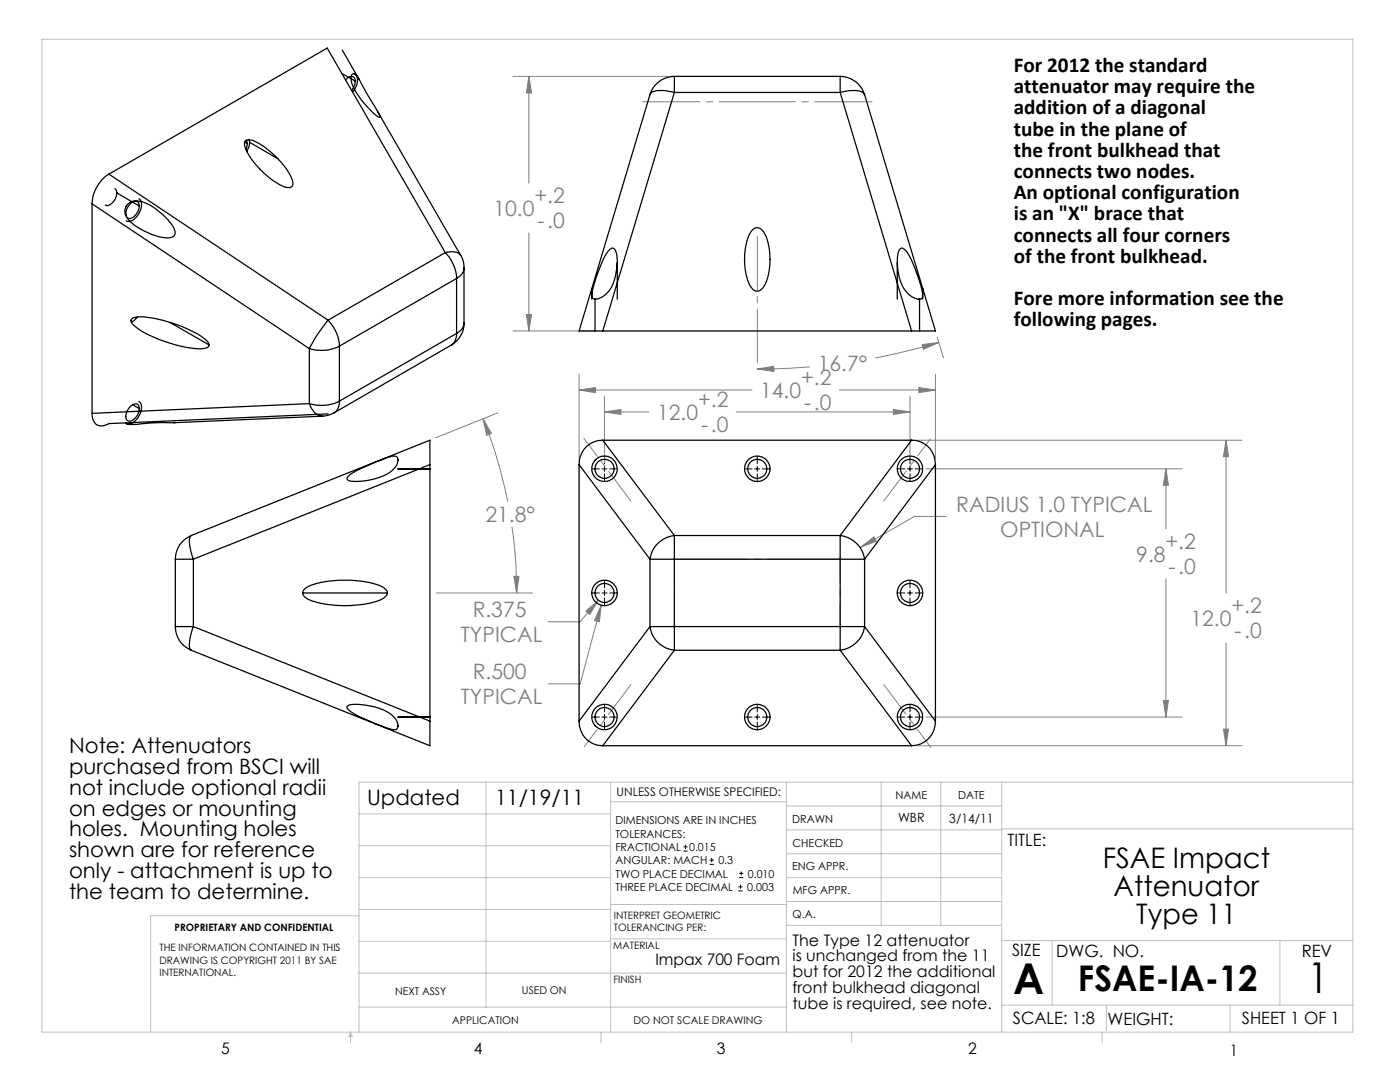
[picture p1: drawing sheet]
<svg xmlns="http://www.w3.org/2000/svg" width="279mm" height="216mm" viewBox="0 0 279 216" stroke-linecap="round" stroke-linejoin="round" font-family="sans-serif">
<g fill="none" stroke="#000" stroke-width=".2">
<path d="M118.2 93.6h1.4M120.1 93.6h1M120.6 91.1v1.4M120.6 93v1.1M120.6 94.5v1.5M121.7 93.6h1.3M148.7 93.6h1.4M150.6 93.6h1M151.1 91.1v1.4M151.1 93v1.1M151.1 94.5v1.5M152.2 93.6h1.3"/>
<path d="M179.2 93.6h1.4M181.1 93.6h1M181.6 91.1v1.4M181.6 93v1.1M181.6 94.5v1.5M182.6 93.6h1.4M118.2 118.3h1.4M120.1 118.3h1M120.6 115.9v1.4M120.6 117.8v1M120.6 119.3v1.4M121.7 118.3h1.3"/>
<path d="M179.2 118.3h1.4M181.1 118.3h1M181.6 115.9v1.4M181.6 117.8v1M181.6 119.3v1.4M182.6 118.3h1.4M118.2 143.1h1.4M120.1 143.1h1M120.6 140.7v1.4M120.6 142.6v1M120.6 144.1v1.4M121.7 143.1h1.3"/>
<path d="M148.7 143.1h1.4M150.6 143.1h1M151.1 140.7v1.4M151.1 142.6v1M151.1 144.1v1.4M152.2 143.1h1.3M179.2 143.1h1.4M181.1 143.1h1M181.6 140.7v1.4M181.6 142.6v1M181.6 144.1v1.4M182.6 143.1h1.4"/>
<path d="M136.4 169.8h.8M136.4 169h.8M136.8 168.6v.8M141.6 172.5h.9M141.6 171.6h.9M142 171.2v.8M147.4 177.8h.8M147.4 177h.8M147.5 175.1h.8M147.5 174.3h.8M147.8 176.5v.8M147.9 173.9v.8"/>
</g>
<g fill="none" stroke="#808080" stroke-width=".2">
<path d="M102.4 15.2h30.9M105.6 15.2l.5 3.4h-1zM105.6 15.2v21.3M105.6 46.5v19.5M102.4 66h16.6M105.1 62.8h1l-.5 3.2zM115.6 77.8l3.3-.5v1.1zM115.6 74.6v16.8M115.6 77.8h34.5M120.6 79v13.3M151.1 73.6l3.3-.5v1zM161.6 73.2l-6.6 .4h-3.9"/>
<path d="M167.5 77.8h19.2M181.6 79v13.3M183.4 77.3l3.3 .5-3.3 .6zM184 68.8l3.4-.5-3.1 1.4zM186.7 74.6v16.8M187 67.3l1.3 4.1M187.4 68.3l-7.9 2.1-4.8 1M96.4 83.6l1.7 2.9-1 .4zM96.4 83.6a96.4 96.4 0 0 1 4.9 16.5M99.4 82.4l-12.4 4.9M120.6 82.2l3.3-.5v1zM120.6 82.2h8.9"/>
<path d="M147 82.2h34.6M178.3 81.7l3.3 .5-3.3 .5zM183.2 87.8h64.7M184.8 93.6h51.1M232.7 93.6l.5 3.2h-1zM232.7 93.6v11.9M244.7 87.8l.5 3.3h-1zM244.7 87.8v30.6M87.1 118.3h19.2M102.2 105.1a87.7 87.7 0 0 1 .9 13.2M102.6 115h1l-.5 3.3zM119.4 119.8l-3.6 4.3h-6.4"/>
<path d="M171.8 109.2l2.6-2.1 .5 .9zM188.8 103h-6.3l-10.7 6.2M232.7 115.5v27.6M116.9 122l2.5-2.2-1.7 2.8zM120 120.8l-.4 3.3-1-.3zM120 120.8l-4.2 15.7h-6.4M232.2 139.8h1l-.5 3.3zM244.7 128.3v20.5M183.2 148.8h64.7M184.8 143.1h51.1M244.2 145.5h1l-.5 3.3z"/>
</g>
<path d="M125.9 100l-9.4-12.6M176.4 136.6l9.4 12.5" fill="none" stroke="#808080" stroke-width=".2" stroke-dasharray="15.2 1.3 1.3 1.3" stroke-dashoffset="7.8"/>
<path d="M167.7 111.6h-33.1M134.6 125h33.1" fill="none" stroke="#808080" stroke-width=".2" stroke-dasharray="15.2 1.3 1.3 1.3" stroke-dashoffset=".6"/>
<path d="M134.6 111.6v13.4M167.7 125v-13.4" fill="none" stroke="#808080" stroke-width=".2" stroke-dasharray="15.2 1.3 1.3 1.3" stroke-dashoffset="10.4"/>
<path d="M176.4 100l9.2-12.4M125.9 136.6l-9.3 12.4" fill="none" stroke="#808080" stroke-width=".2" stroke-dasharray="15.2 1.3 1.3 1.3" stroke-dashoffset="7.7"/>
<path d="M128.2 20.3h45.8" fill="none" stroke="#808080" stroke-width=".2" stroke-dasharray="15.2 1.3 1.3 1.3" stroke-dashoffset="3.8"/>
<path d="M151.1 72.4v-25.2" fill="none" stroke="#808080" stroke-width=".2" stroke-dasharray="15.2 1.3 1.3 1.3" stroke-dashoffset="4.5"/>
<g fill="none" stroke="#c0c0c0" stroke-width=".2">
<path d="M8.4 7.8h261.6v198.2h-261.6zM97 156.1v44.9M121.8 156.1v49.9M121.8 160h35.2M157 156.1v49.9M175.9 156.1v28.5M187.7 156.1v28.5M199.9 156.1v49.9M270 156.1h-198.4v49.9M71.6 175.1h50.2M71.6 168.8h50.2M71.6 162.4h50.2"/>
<path d="M157 170.4h42.9M157 165.6h42.9M157 160.8h42.9M157 175.1h42.9M157 179.9h42.9M199.9 165.4h70.1M71.6 194.2h85.4M71.6 187.8h50.2M71.6 181.5h50.2M71.6 182.7h-41.5v23.3M121.8 187.3h35.2M121.8 180.5h35.2"/>
<path d="M157 184.6h42.9M199.9 187.7h70.1M210 187.7v12.9M255.4 187.7v12.9M70 206v2.1M70 206l.3 .8h-.7zM71.6 201h85.4M119.9 206v2.1M170 206v2.1M199.9 200.6h70.1M220 206v2.1M220.8 200.6v5.4"/>
<path d="M245.5 200.6v5.4"/>
</g>
<path d="M244.7 87.8l.5 3.3h-1zM244.2 145.5h1l-.5 3.3zM115.6 77.8l3.3-.5v1.1zM183.4 77.3l3.3 .5-3.3 .6zM120.6 82.2l3.3-.5v1zM178.3 81.7l3.3 .5-3.3 .5zM232.7 93.6l.5 3.2h-1zM232.2 139.8h1l-.5 3.3zM116.9 122l.8 .6 1.7-2.8zM120 120.8l-1.4 3 1 .3zM171.8 109.2l3.1-1.2-.5-.9zM102.6 115h1l-.5 3.3zM96.4 83.6l1.7 2.9-1 .4zM151.1 73.6l3.3-.5v1zM184 68.8l3.4-.5-3.1 1.4zM105.1 62.8h1l-.5 3.2zM105.6 15.2l.5 3.4h-1z" fill="#808080"/>
<g fill="none" stroke="#000" stroke-width=".25">
<path d="M68.3 14.7l2.6 1.5M68.3 10l3.3 5.8M69 15.9a1.13 1.13 0 0 1 1.8-.2l.1 .5M70.3 14.8l.3-.1 .3 .1 .6 .8 4.1 7 .2 .6-.1 .2a6.3 6.3 0 0 1-2.6-2.3 11 11 0 0 1-3-5v-.6zM70.9 14.9a2.56 2.56 0 0 1-.3 3.2l-.2 .2M70.9 16.2l-.2 1-.5 .8M129.7 18.9l-14.1 47.1h4.7M134.6 18.5a6.3 6.3 0 0 0-4.6 0l-.3 .4M134.6 15.2a5.1 5.1 0 0 0-4.9 3.7M134.6 15.2v3.3M134.6 18.5h33.1M134.6 18.5l-14.3 47.5"/>
<path d="M134.6 15.2h33.1M167.7 18.5a6.4 6.4 0 0 1 4.6 0l.2 .4M167.7 15.2v3.3M167.7 15.2a5.1 5.1 0 0 1 4.8 3.7M167.7 18.5l14.2 47.5M172.5 18.9l14.2 47.1h-4.8M21.7 34.7a7.3 7.3 0 0 0-3.3 6M21.7 34.7l43.8 29.2M21.7 34.7l43.6-25.1 23.6 40.8M22.9 37.6l.3 .4 .1 .5M23.3 38.5a2.5 2.5 0 0 1-2.1 2.5l-.2-.1M23.3 38.5l3 1.8"/>
<path d="M27.7 39.7a2.06 2.06 0 0 1 .1 2.7 2.7 2.7 0 0 1-2.4 1.8l-.2-.1M48.9 28.4l.5 .2M48.9 28.2a1.94 1.94 0 0 1 2.2 .1 17 17 0 0 1 7.2 7.5 1.04 1.04 0 0 1-.4 1.6h-.4a10.6 10.6 0 0 1-5.7-3.7 9.9 9.9 0 0 1-3-5zM49.2 28l.2 .6M49.4 28.6l-.3 1.2M49.7 27.9l.1 .5M49.8 28.4l-.1 .8-.5 1M49.8 28.4l5.6 3.2M75.3 22.1l16.6 28.8M18.4 40.7l43.3 28.9M18.4 40.7v41.8M25.5 40.7a2.98 2.98 0 0 1 3.5-.2 12.3 12.3 0 0 1 5.9 5.5 1.15 1.15 0 0 1-.3 1.2 1.15 1.15 0 0 1-1.1 .3 12.8 12.8 0 0 1-8-3.9 2.15 2.15 0 0 1 0-2.9z"/>
<path d="M26.5 40.3l1.3 .8M27.8 41.1a.88 .88 0 0 0-.6-1 .88 .88 0 0 0-1 .4 2.66 2.66 0 0 0-1 2.7M27.8 41.1a2.59 2.59 0 0 1-2.1 2.5l-.2-.1M88.9 50.4a7.8 7.8 0 0 1 2.2 5.2M88.9 50.4a2.77 2.77 0 0 1 3 .5M88.9 50.4l-23.4 13.5M91.1 55.6l-23.4 13.5M91.1 55.6v10.9M91.9 50.9a4.5 4.5 0 0 1 .7 2.6M92.6 53.5a2.57 2.57 0 0 1-1.5 2.1M92.6 53.5v11M118.1 57.6v2.1"/>
<path d="M118.7 59.7v6.3M121.5 50a.76 .76 0 0 1 .8-.5 .76 .76 0 0 1 .6 .8 10.7 10.7 0 0 1-1.4 7.8 3.3 3.3 0 0 1-3 1.6l-.2-.2a1.7 1.7 0 0 1 0-1.6 25.7 25.7 0 0 1 3.2-7.9zM123.2 52.4v7.3M150.2 45.9a1.29 1.29 0 0 1 2.2 .3 12.4 12.4 0 0 1 0 11.1 1.35 1.35 0 0 1-1.3 .8 1.35 1.35 0 0 1-1.2-.8 12.4 12.4 0 0 1 0-11.1zM179.1 52.4v7.3M179.6 49.7l.2-.2a1.96 1.96 0 0 1 1.7 1.5 23.8 23.8 0 0 1 2.6 8.1 .95 .95 0 0 1-1.4 .4 5.7 5.7 0 0 1-3.3-4.3 7.5 7.5 0 0 1 .2-5.5zM183.5 59.7v6.3M184.1 57.6v2.1M26.3 63.6l.4-.2a14.8 14.8 0 0 1 7.2 .9 19.5 19.5 0 0 1 7.5 3.9l.3 .5v.3a1.07 1.07 0 0 1-1 .5 19 19 0 0 1-7.9-1.4 15.4 15.4 0 0 1-6.3-3.4l-.3-.5zM27.4 63.3l-.6 .7-.6 .3M33.9 64.3l7.8 4.5M61.7 69.6v10.9"/>
<path d="M65.5 63.9l-2.4 3.3-1.4 2.4M65.5 63.9a7.9 7.9 0 0 1 2.2 5.2M67.7 69.1a8.2 8.2 0 0 1-6 .5M67.7 69.1v10.9M90.1 68.9l-23.4 13.5M91.1 66.5l-.2 1.3-.4 .7-.4 .4M91.1 66.5l-23.4 13.5M92.6 64.5a5.1 5.1 0 0 1-2.5 4.4M92.6 64.5a2.46 2.46 0 0 1-1.5 2M120.3 66h61.6M18.4 82.5a2.08 2.08 0 0 0 1.8 2.5l.9-.2 .6-.3 43.8-1.9M25.1 84.5h.1"/>
<path d="M26.2 80.9a.92 .92 0 0 1 1.2-.2 .92 .92 0 0 1 .4 1.1 2.39 2.39 0 0 1-2.1 2.2 1.27 1.27 0 0 1-.4-1.9zM26.5 80.8l1.3 .7M27.7 80.1a2.24 2.24 0 0 1 0 3 2.22 2.22 0 0 1-2.5 1.4M34.9 84.2v.1h-3.7l-4.6 .4h-.8l-.6-.2M61.7 80.5a3.1 3.1 0 0 0 2.7 2.5M61.7 80.5l-43.3 2M64.4 83l-29.7 1.3M66.7 82.4l-1.1 .4-1.2 .2M67.7 80a8.2 8.2 0 0 1-6 .5M67.7 80l-.2 1.4-.4 .6-.4 .4M69.7 94.8a36.3 36.3 0 0 1 8.7-3.8 .93 .93 0 0 1 1 .5 .93 .93 0 0 1-.1 1.1 5.4 5.4 0 0 1-3.7 2.7 10.3 10.3 0 0 1-6.1 .5l-.2-.2v-.2zM79.4 93.6h6.4"/>
<path d="M85.8 92.7v-4.9l-47.6 19.1M85.8 92.7l-47.2 18.9M85.8 92.7v51.2M115.6 92.7l14.1 18.9M115.6 92.7v51.2M120.3 87.8a4.7 4.7 0 0 0-4.7 4.9M120.3 87.8l14.3 19.1M120.3 87.8h61.6M181.9 87.8a4.7 4.7 0 0 1 4.8 4.9M181.9 87.8l-14.2 19.1M186.7 92.7l-14.2 18.9M186.7 92.7v51.2"/>
<path d="M35 111.6h3.6M35 111.6v13.4M38.2 106.9l-.2 .1a5.8 5.8 0 0 0 .4 4l.2 .6M38.2 106.9a5 5 0 0 0-3.2 4.7M38.6 111.6v13.4M60.4 118.3l.1-.5a3.4 3.4 0 0 1 2.4-1.3 22.2 22.2 0 0 1 13.3 .6l.8 .5 .3 .7M60.4 118.3l.1 .5a3.4 3.4 0 0 0 2.4 1.3 22.2 22.2 0 0 0 13.3-.5l.8-.6 .3-.7M60.4 118.3h16.9M129.7 111.6h4.9M129.7 111.6v13.4M134.6 106.9v4.7M134.6 106.9a5.5 5.5 0 0 0-4.9 4.7"/>
<path d="M134.6 111.6v13.4M134.6 111.6h33.1M134.6 106.9h33.1M167.7 106.9a5.6 5.6 0 0 1 4.8 4.7M167.7 111.6h4.8M167.7 106.9v4.7M167.7 111.6v13.4M172.5 111.6v13.4M35 125h3.6M35 125a5 5 0 0 0 3.2 4.8M38.2 129.8l47.6 19v-4.9M38.6 125a7.4 7.4 0 0 0-.7 4.5l.3 .3"/>
<path d="M38.6 125l47.2 18.9M129.7 125a5.5 5.5 0 0 0 4.9 4.8M129.7 125h4.9M129.7 125l-14.1 18.9M134.6 125v4.8M134.6 125h33.1M134.6 129.8h33.1M134.6 129.8l-14.3 19M167.7 125h4.8M167.7 125v4.8M167.7 129.8l14.2 19M172.5 125a5.6 5.6 0 0 1-4.8 4.8"/>
<path d="M172.5 125l14.2 18.9M69.3 141a1.77 1.77 0 0 1 1.5-.5 12.4 12.4 0 0 1 7.5 2.2 2.23 2.23 0 0 1 1 2.7 1.2 1.2 0 0 1-1.5 .1 39.4 39.4 0 0 1-8.1-3.7l-.4-.4zM79.4 143.1h6.4M115.6 143.9a4.7 4.7 0 0 0 4.7 4.9M120.3 148.8h61.6M186.7 143.9a4.8 4.8 0 0 1-4.8 4.9"/>
<circle cx="120.6" cy="93.6" r="2.54"/>
<circle cx="120.6" cy="93.5" r="1.89"/>
<circle cx="151.1" cy="93.5" r="1.9"/>
<circle cx="151.1" cy="93.5" r="2.53"/>
<circle cx="181.6" cy="93.5" r="2.53"/>
<circle cx="181.6" cy="93.5" r="1.9"/>
<circle cx="120.6" cy="118.3" r="1.89"/>
<circle cx="120.6" cy="118.3" r="2.54"/>
<circle cx="181.6" cy="118.3" r="2.54"/>
<circle cx="181.6" cy="118.3" r="1.9"/>
<circle cx="120.6" cy="143.1" r="2.55"/>
<circle cx="120.7" cy="143.1" r="1.9"/>
<circle cx="151.1" cy="143.1" r="1.9"/>
<circle cx="151.1" cy="143.1" r="2.53"/>
<circle cx="181.6" cy="143.1" r="1.89"/>
<circle cx="181.6" cy="143.1" r="2.55"/>
</g>
<g font-size="8.5">
<text x="202.2" y="198.3">A</text>
<text x="260.9" y="198.1">1</text>
</g>
<text font-size="7.1" x="215.1" y="197.7">FSAE-IA-12</text>
<g font-size="5.6">
<text x="220.1" y="173.2">FSAE Impact</text>
<text x="222.2" y="178.8">Attenuator</text>
<text x="226.7" y="184.4">Type 11</text>
</g>
<g font-size="4.2">
<text x="202.3" y="14.3">For 2012 the standard</text>
<text x="202.3" y="18.6">attenuator may require the</text>
<text x="202.3" y="22.8">addition of a diagonal</text>
<text x="202.3" y="27">tube in the plane of</text>
<text x="202.3" y="31.3">the front bulkhead that</text>
<text x="202.3" y="35.5">connects two nodes.</text>
<text x="202.3" y="39.7">An optional configuration</text>
<text x="202.3" y="44">is an &quot;X&quot; brace that</text>
<text x="202.3" y="48.2">connects all four corners</text>
<text x="202.3" y="52.4">of the front bulkhead.</text>
<text x="202.3" y="60.9">Fore more information see the</text>
<text x="202.3" y="65.1">following pages.</text>
<text x="13.8" y="150.2">Note: Attenuators</text>
<text x="13.8" y="154.4">purchased from BSCI will</text>
<text x="13.8" y="158.6">not include optional radii</text>
<text x="73.2" y="160.7">Updated</text>
<text x="98.8" y="160.7">11/19/11</text>
<text x="13.8" y="162.7">on edges or mounting</text>
<text x="13.8" y="166.9">holes. Mounting holes</text>
<text x="13.8" y="171.1">shown are for reference</text>
<text x="13.8" y="175.3">only - attachment is up to</text>
<text x="13.8" y="179.4">the team to determine.</text>
</g>
<g font-size="4.2" fill="#808080">
<text x="106.7" y="40.6">+.2</text>
<text x="98.5" y="43.1">10.0</text>
<text x="107.2" y="45.6">-.0</text>
<text x="159.9" y="76.9">+.2</text>
<text x="163.2" y="74">16.7°</text>
<text x="131.1" y="83.8">12.0</text>
<text x="139.4" y="81.2">+.2</text>
<text x="151.7" y="79.4">14.0</text>
<text x="160.5" y="81.9">-.0</text>
<text x="139.9" y="86.2">-.0</text>
<text x="96.9" y="104.1">21.8°</text>
<text x="190.8" y="102.1">RADIUS 1.0 TYPICAL</text>
<text x="199.6" y="107.1">OPTIONAL</text>
<text x="226.8" y="112">9.8</text>
<text x="232.6" y="109.5">+.2</text>
<text x="233.2" y="114.5">-.0</text>
<text x="94.4" y="123.1">R.375</text>
<text x="237.6" y="124.9">12.0</text>
<text x="245.8" y="122.4">+.2</text>
<text x="92" y="128.1">TYPICAL</text>
<text x="246.4" y="127.4">-.0</text>
<text x="94.4" y="135.5">R.500</text>
<text x="92" y="140.5">TYPICAL</text>
</g>
<g font-size="3.4">
<text x="201.1" y="168.8">TITLE:</text>
<text x="202" y="190.8">SIZE</text>
<text x="210.8" y="190.9">DWG. NO.</text>
<text x="259.8" y="191">REV</text>
<text x="202.1" y="204.4">SCALE: 1:8</text>
<text x="221" y="204.5">WEIGHT:</text>
<text x="247.8" y="204.4">SHEET 1 OF 1</text>
</g>
<g font-size="3.2">
<text x="158.2" y="188.7">The Type 12 attenuator</text>
<text x="158.2" y="191.8">is unchanged from the 11</text>
<text x="130.8" y="192.5">Impax 700 Foam</text>
<text x="158.2" y="195">but for 2012 the additional</text>
<text x="158.2" y="198.2">front bulkhead diagonal</text>
<text x="158.2" y="201.4">tube is required, see note.</text>
<text x="44.2" y="210.4">5</text>
<text x="94.6" y="210.3">4</text>
<text x="143.1" y="210.4">3</text>
<text x="193.2" y="210.3">2</text>
<text x="245.4" y="210.6">1</text>
</g>
<g font-size="2.5">
<text x="179.2" y="164.1">WBR</text>
<text x="189.5" y="164.2">3/14/11</text>
</g>
<text font-size="2.4" x="123.1" y="158.9">UNLESS OTHERWISE SPECIFIED:</text>
<g font-size="2.2">
<text x="178.7" y="159.4">NAME</text>
<text x="191.2" y="159.4">DATE</text>
<text x="122.8" y="164.5">DIMENSIONS ARE IN INCHES</text>
<text x="122.8" y="167.1">TOLERANCES:</text>
<text x="158.1" y="164.2">DRAWN</text>
<text x="122.8" y="169.8">FRACTIONAL</text>
<text x="122.8" y="172.4">ANGULAR: MACH</text>
<text x="137.5" y="169.8">0.015</text>
<text x="143.4" y="172.5">0.3</text>
<text x="158.1" y="173.7">ENG APPR.</text>
<text x="158.2" y="169.1">CHECKED</text>
<text x="122.8" y="175.1">TWO PLACE DECIMAL</text>
<text x="122.8" y="177.8">THREE PLACE DECIMAL</text>
<text x="149.1" y="177.8">0.003</text>
<text x="149.2" y="175.1">0.010</text>
<text x="158.2" y="178.4">MFG APPR.</text>
<text x="158.2" y="183.2">Q.A.</text>
</g>
<g font-size="2.1">
<text x="78.8" y="198.5">NEXT ASSY</text>
<text x="104.2" y="198.4">USED ON</text>
<text x="90.2" y="204.3">APPLICATION</text>
<text x="126.4" y="204.3">DO NOT SCALE DRAWING</text>
</g>
<g font-size="2">
<text x="34.8" y="185.7">PROPRIETARY AND CONFIDENTIAL</text>
<text x="122.5" y="183.3">INTERPRET GEOMETRIC</text>
<text x="122.5" y="185.9">TOLERANCING PER:</text>
<text x="31.8" y="189.7">THE INFORMATION CONTAINED IN THIS</text>
<text x="122.4" y="189.4">MATERIAL</text>
<text x="31.8" y="192.3">DRAWING IS COPYRIGHT 2011 BY SAE</text>
<text x="31.8" y="194.8">INTERNATIONAL.</text>
<text x="122.4" y="196.2">FINISH</text>
</g>
</svg>
